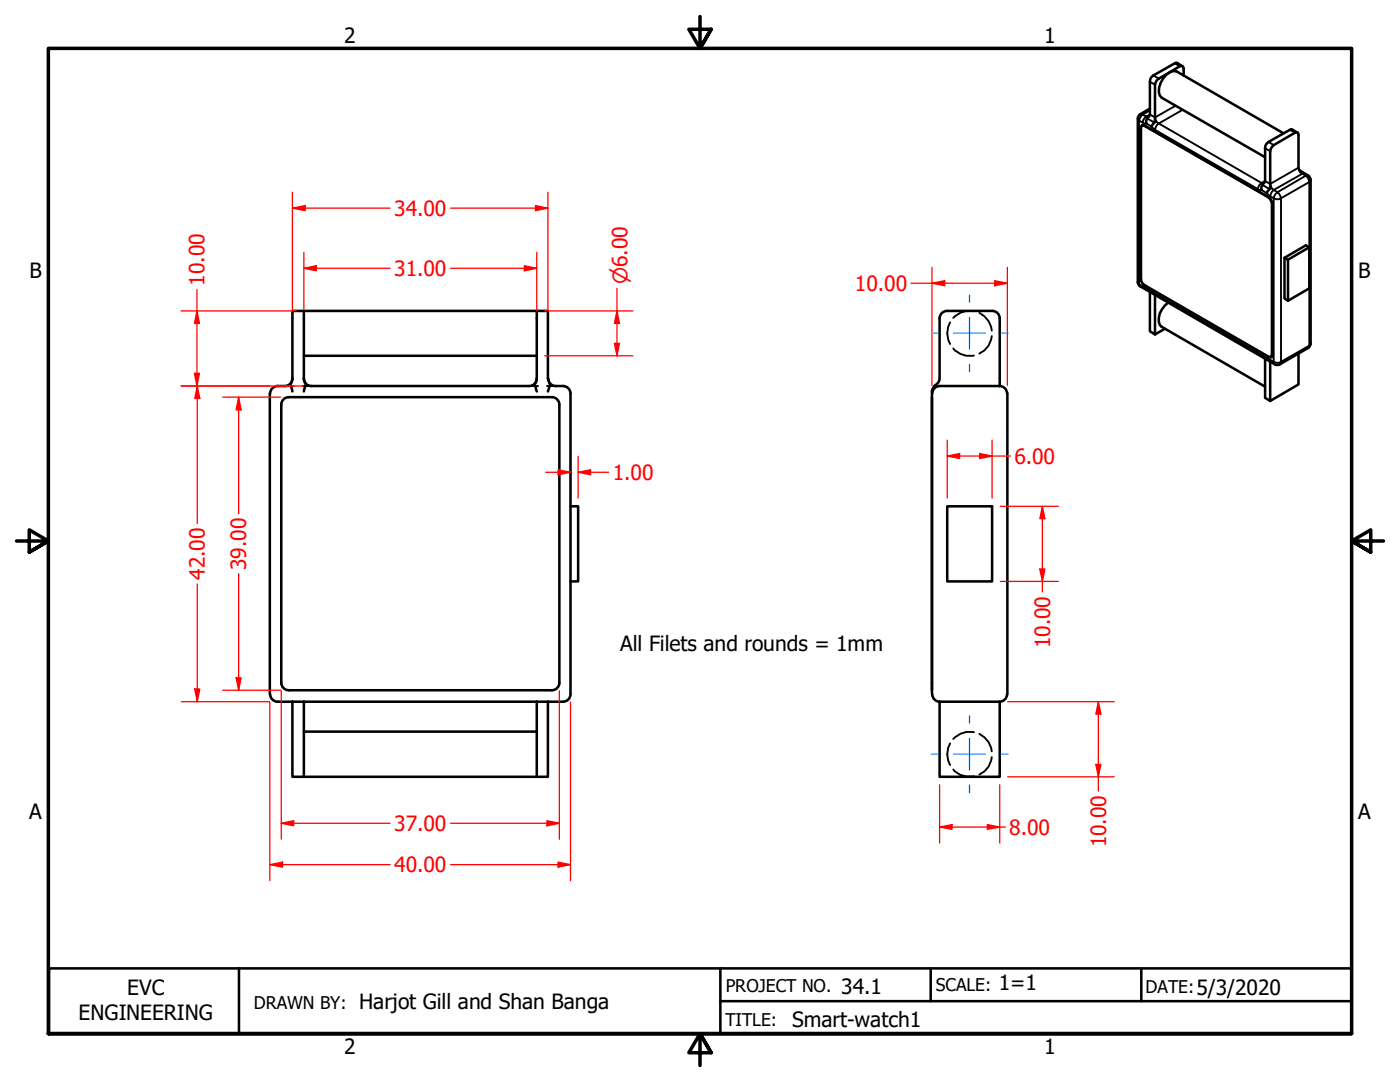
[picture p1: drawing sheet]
<svg xmlns="http://www.w3.org/2000/svg" width="279mm" height="216mm" viewBox="0 0 279 216" stroke-linecap="round" stroke-linejoin="round" font-family="sans-serif">
<!-- layer: Hidden (ANSI) -->
<g fill="none" stroke="#000" stroke-width=".38">
<path d="M56.9 77h1.7M60.4 77h1.7M105.6 77h1.8M109.2 77h1.7M189.6 64.3a4.4 4.4 0 0 0 0 4.3M190.2 69.5a4.2 4.2 0 0 0 4.2 1.4M194.4 62.1a4.3 4.3 0 0 0-4.2 1.3M195.5 62.4a4.4 4.4 0 0 1 2.4 3.6M197.9 67.1a4.2 4.2 0 0 1-2.4 3.4M189.6 148.3a4.4 4.4 0 0 0 0 4.4M190.2 153.5a4 4 0 0 0 4.2 1.4M194.4 146.1a4.3 4.3 0 0 0-4.2 1.3"/>
<path d="M195.5 146.4a4.4 4.4 0 0 1 2.4 3.5M197.9 151.1a4.2 4.2 0 0 1-2.4 3.5"/>
</g>
<!-- layer: Visible (ANSI) -->
<g fill="none" stroke="#000" stroke-width=".51">
<path d="M236 13.2l-1.3-.7-4.9 2.9-.2 .4-.1 .5-.1 6.8a1.51 1.51 0 0 0-.6 1.5M236.2 15.1v-1.4l-.1-.4-.3-.2-.3 .1-4.6 2.8-.4 .9v6.5a1.56 1.56 0 0 1-.5 1.5l-.2 .4M227.1 23.6v32.7M227.9 25l.5 .1M228.4 25.1l-.4-.1-.2 .1-.1 .4 .1 30.6 .6 .8 24.8 14.3 .3 .1 .2-.1 .2-.4-.2 .4M228.4 25.1l24.8 14.3 .5 .7 .2 .5v30.2M229.5 21.7l-2.1 1.3-.3 .7M256.2 26.6l-21.3-12.3a2.39 2.39 0 0 0-2.7 1.3 3.6 3.6 0 0 0-.7 3.4l.3 .5 20.7 11.9M259 26.5l-1.3-.7-4.9 2.8-.3 .5v.5l-.1 6.7a1.51 1.51 0 0 0-.6 1.6M259.3 34l2 1.2 .3 .7M259.9 34.7l-.4-.3-.4-.9v-6.6v-.4l-.3-.1-.4 .1-4.2 2.5-.6 .7-.1 .5v6.5a1.56 1.56 0 0 1-.5 1.5l-.2 .3M261.6 35.9v32.7"/>
<path d="M227.1 56.3l.1 .5 .4 .3 26.8 15.6M229.5 58.3v7.8l1 .6M230.5 58.9v7.8l2-1.1M257 51.8l4.3-2.5-.7-.3-4.3 2.4 .7 .4v8.2M261.3 49.3v8.2l-4.3 2.5-.7-.4v-8.2M53.8 78.5v60M57.6 79.2a1.49 1.49 0 0 0-1.5 1.5M57.7 79.2h52.4M58.4 75.5a1.49 1.49 0 0 1-1.5 1.5h-1.5a1.49 1.49 0 0 0-1.5 1.5M60.6 62h-2.2v13.5l-.2 .8a.77 .77 0 0 0 0 1l.2 .8M60.6 62v13.5l.2 .8a.77 .77 0 0 1 0 1l-.2 .8M60.6 62h46.5"/>
<path d="M60.6 71h46.5M60.6 75.5a1.49 1.49 0 0 0 1.5 1.5h43.5a1.49 1.49 0 0 0 1.5-1.5M107.1 78.1l-.2-.8a.77 .77 0 0 1 0-1l.2-.8v-13.5h2.2v13.5l.3 .8a.77 .77 0 0 1 0 1l-.3 .8M109.4 75.5a1.49 1.49 0 0 0 1.5 1.5M110.1 79.2a1.49 1.49 0 0 1 1.5 1.5M110.9 77h1.5M112.4 77a1.49 1.49 0 0 1 1.5 1.5M113.9 78.5v60a1.49 1.49 0 0 1-1.5 1.5M186 79.2v58.5M187.5 77a1.49 1.49 0 0 0-1.4 1.5M189 62a1.49 1.49 0 0 0-1.5 1.5v12a1.73 1.73 0 0 1-1.1 1.5 1.89 1.89 0 0 0-.4 1.5v60M189 62h9"/>
<path d="M198 62a1.49 1.49 0 0 1 1.5 1.5v13.5h-12M199.5 77a1.49 1.49 0 0 1 1.5 1.5M201 78.5v60M233.1 60.4a3.9 3.9 0 0 0-1.6 4.4l.3 .4 20.7 12M253.5 72.1v7.9M259.1 70.5v6.2l-5.6 3.3-1-.6v-7.8M261.1 69.4l-5.7 3.3-.5 .1-.5-.1M261.6 68.5l-.2 .5-.3 .4M56.1 80.8v55.4a1.49 1.49 0 0 0 1.5 1.5M111.6 80.8v55.4a1.49 1.49 0 0 1-1.5 1.5M113.9 101h1.5v15h-1.5M189 101h9v15h-9z"/>
<path d="M53.9 138.5a1.49 1.49 0 0 0 1.5 1.5h57M57.7 137.7h52.4M186.1 138.5a1.49 1.49 0 0 0 1.4 1.5M201 138.5a1.49 1.49 0 0 1-1.5 1.5M58.4 140v15h2.2v-15M60.6 155h46.5M60.6 146h46.5M107.1 140v15h2.2v-15M187.5 140h12v15h-12z"/>
</g>
<!-- layer: Visible Narrow (ANSI) -->
<g fill="#000">
<circle cx="228.4" cy="25.1" r=".19"/>
<circle cx="253.2" cy="39.4" r=".19"/>
<circle cx="253.9" cy="40.6" r=".19"/>
<circle cx="253.9" cy="70.8" r=".19"/>
</g>
<!-- layer: Visible (ANSI) -->
<g fill="#000">
<circle cx="227.9" cy="25" r=".25"/>
<circle cx="253.7" cy="71.2" r=".25"/>
</g>
<!-- layer: Visible Narrow (ANSI) -->
<g fill="none" stroke="#000" stroke-width=".38">
<path d="M229.5 16.3l1 .6M230.2 15l1.1 .7M234.4 12.6l1.1 .6M227.6 22.8l.4 .1-.3 .3-.4 .9-.2-.5M228 24.4l.8 .2 1.7 1.3M228 24.4l-.7-.3v32.6l26.9 15.5M228.8 23.2l-.4 .4-.4 .8M228.8 23.2l.4 .1M228.8 23.2l.7-.3 1 .5M228.9 23.6l1.5 .8M229.5 22l-1.5 .9 .8 .3M230.5 23.4l.4 1 .4 .2"/>
<path d="M230.5 25.9l20.5 11.8M231.3 24.6l-.4 .4-.4 .9M231.3 24.6l20.5 11.9M234.6 21.1l-4.1 2.3M236 21.9l-4.7 2.7M251 37.7l.8 .2 1.7 1.3M251.8 36.5l-.4 .3-.4 .9M251.8 36.5l.4 .1M251.8 36.5l.7-.4 1 .6M251.9 36.9l1.5 .8M252.5 29.6l1 .6M253.2 28.3l1 .7"/>
<path d="M253.5 36.7l.4 1 .3 .2M253.5 39.2l.7 .4M254.2 37.9l-.6 .8-.1 .5M254.2 37.9l5.7-3.2 .7 .4-5.6 3.3zM254.2 39.6v32.6M254.6 38.7l.4-.3 .3 .3 .4 .9-.5 .2-1-.2zM257.4 25.9l1 .6M259.1 33.5l-5.6 3.2M261.1 35.1h-.5l.6 .7 .1 .5 .3-.4M227.1 56.3l.5 .9M261.3 49.3v-13l-5.6 3.3v32.6l5.6-3.2v-11.5M254.2 72.2l.2 .5"/>
<path d="M254.2 72.2l.5 .2 1-.2-.3 .5M261.6 68.6l-.5 .8"/>
</g>
<!-- layer: Border (ANSI) -->
<path d="M139.7 3.3v6.4l-2.2-3.9h4.4l-2.2 3.9 2.2-3.9M3.3 107.9h6.4l-3.9-2.2v4.5l3.9-2.3-3.9 2.3M276.1 107.9h-6.4l3.9-2.2v4.5l-3.9-2.3 3.9 2.3M9.7 206.2v-196.5h260v196.5h-260h260M141.9 210.1l-2.2-3.9 2.2 3.9h-4.4l2.2-3.9v6.4" fill="none" stroke="#000" stroke-width=".7"/>
<!-- layer: Title (ANSI) -->
<path d="M9.8 193.2h259.9v13h-259.9zM47.7 193.2v13M143.8 199.8h125.9M143.8 193.2v13M185.7 193.2v6.6M227.8 193.2v6.6" fill="none" stroke="#000" stroke-width=".51"/>
<!-- layer: Dimension (ANSI) -->
<path d="M58.4 41.5h2.5" fill="none" stroke="#f00" stroke-width=".25"/>
<path d="M58.4 41.5l2.5-.5v1z" fill-rule="evenodd" fill="#f00"/>
<path d="M58.4 41.5l2.5-.5v1zM106.9 41.5h2.4" fill="none" stroke="#f00" stroke-width=".25"/>
<path d="M106.9 41l2.4 .5-2.4 .5z" fill-rule="evenodd" fill="#f00"/>
<path d="M58.4 38.4v23.5M109.3 38.4v23.5M60.6 53.5h2.5M60.9 41.5h17M89.9 41.5h17M106.9 41l2.4 .5-2.4 .5z" fill="none" stroke="#f00" stroke-width=".25"/>
<path d="M60.6 53.5l2.5-.5v1z" fill-rule="evenodd" fill="#f00"/>
<path d="M60.6 53.5l2.5-.5v1zM104.6 53.5h2.5" fill="none" stroke="#f00" stroke-width=".25"/>
<path d="M104.6 53l2.5 .5-2.5 .5z" fill-rule="evenodd" fill="#f00"/>
<path d="M60.6 50.4v11.5M63.1 53.5h14.8M89.9 53.5h14.7M104.6 53l2.5 .5-2.5 .5zM107.1 50.4v11.5M47.6 79.2v2.6" fill="none" stroke="#f00" stroke-width=".25"/>
<path d="M47.6 79.2l.5 2.6h-1z" fill-rule="evenodd" fill="#f00"/>
<path d="M47.6 79.2l.5 2.6h-1zM47.6 135.3v2.4" fill="none" stroke="#f00" stroke-width=".25"/>
<path d="M47.1 135.3h1l-.5 2.4z" fill-rule="evenodd" fill="#f00"/>
<path d="M39.4 77v2.5M44.4 79.2h11.6M47.6 81.8v20.7M47.6 114.5v20.8M44.4 137.7h11.6M47.1 135.3h1l-.5 2.4z" fill="none" stroke="#f00" stroke-width=".25"/>
<path d="M39.4 77l.5 2.5h-1z" fill-rule="evenodd" fill="#f00"/>
<path d="M39.4 77l.5 2.5h-1zM39.4 137.5v2.5" fill="none" stroke="#f00" stroke-width=".25"/>
<path d="M38.9 137.5h1l-.5 2.5z" fill-rule="evenodd" fill="#f00"/>
<path d="M36.2 77h17.6M39.4 79.5v25M39.4 116.5v21M38.9 137.5h1l-.5 2.5zM36.2 140h17.6M56.1 164.3h2.5" fill="none" stroke="#f00" stroke-width=".25"/>
<path d="M56.1 164.3l2.5-.5v1z" fill-rule="evenodd" fill="#f00"/>
<path d="M56.1 164.3l2.5-.5v1zM109.2 164.3h2.4" fill="none" stroke="#f00" stroke-width=".25"/>
<path d="M109.2 163.8l2.4 .5-2.4 .5z" fill-rule="evenodd" fill="#f00"/>
<path d="M56.1 137.9v29.5M111.6 137.9v29.5M53.8 172.5h2.6M58.6 164.3h19.3M89.9 164.3h19.3M109.2 163.8l2.4 .5-2.4 .5z" fill="none" stroke="#f00" stroke-width=".25"/>
<path d="M53.8 172.5l2.6-.5v1z" fill-rule="evenodd" fill="#f00"/>
<path d="M53.8 172.5l2.6-.5v1zM111.4 172.5h2.5" fill="none" stroke="#f00" stroke-width=".25"/>
<path d="M111.4 172l2.5 .5-2.5 .5z" fill-rule="evenodd" fill="#f00"/>
<path d="M111.4 94.2h2.5M53.8 140.1v35.6M113.9 140.1v35.6M56.4 172.5h21.5M89.9 172.5h21.5M111.4 172l2.5 .5-2.5 .5z" fill="none" stroke="#f00" stroke-width=".25"/>
<path d="M111.4 93.7l2.5 .5-2.5 .5z" fill-rule="evenodd" fill="#f00"/>
<path d="M111.4 93.7l2.5 .5-2.5 .5zM115.4 94.2h2.5" fill="none" stroke="#f00" stroke-width=".25"/>
<path d="M115.4 94.2l2.5-.5v1z" fill-rule="evenodd" fill="#f00"/>
<path d="M123.1 62v2.5M108.9 94.2h2.5M115.4 94.2l2.5-.5v1zM115.4 91.1v8.3M117.9 94.2h3.6" fill="none" stroke="#f00" stroke-width=".25"/>
<path d="M123.1 62l.5 2.5h-1z" fill-rule="evenodd" fill="#f00"/>
<path d="M123.1 62l.5 2.5h-1zM123.1 68.5v2.5" fill="none" stroke="#f00" stroke-width=".25"/>
<path d="M122.6 68.5h1l-.5 2.5z" fill-rule="evenodd" fill="#f00"/>
<path d="M123.1 57.5v4.5M186 56.5h2.5M108.7 62h17.6M108.7 71h17.6M122.6 68.5h1l-.5 2.5zM123.1 64.5v4" fill="none" stroke="#f00" stroke-width=".25"/>
<path d="M186 56.5l2.5-.5v1z" fill-rule="evenodd" fill="#f00"/>
<path d="M186 56.5l2.5-.5v1zM198.5 56.5h2.5" fill="none" stroke="#f00" stroke-width=".25"/>
<path d="M198.5 56l2.5 .5-2.5 .5z" fill-rule="evenodd" fill="#f00"/>
<path d="M181.8 56.5h4.2M186 53.3v13.1M188.5 56.5h10M198.5 56l2.5 .5-2.5 .5zM201 53.3v13.1M186 66.6v10.3M201 66.6v10.3M195.5 91h2.5" fill="none" stroke="#f00" stroke-width=".25"/>
<path d="M195.5 90.5l2.5 .5-2.5 .5z" fill-rule="evenodd" fill="#f00"/>
<path d="M189 91h2.5M195.5 90.5l2.5 .5-2.5 .5z" fill="none" stroke="#f00" stroke-width=".25"/>
<path d="M189 91l2.5-.5v1z" fill-rule="evenodd" fill="#f00"/>
<path d="M189 91l2.5-.5v1zM189 87.8v11.6M191.5 91h4M198 91h3.7M198 87.8v11.6M208 113.5v2.5" fill="none" stroke="#f00" stroke-width=".25"/>
<path d="M207.5 113.5h1l-.5 2.5z" fill-rule="evenodd" fill="#f00"/>
<path d="M207.5 113.5h1l-.5 2.5zM208 101v2.5" fill="none" stroke="#f00" stroke-width=".25"/>
<path d="M208 101l.5 2.5h-1z" fill-rule="evenodd" fill="#f00"/>
<path d="M199.6 101h11.6M199.6 116h11.6M208 101l.5 2.5h-1zM208 103.5v10M208 116v2.1M219.2 152.5v2.5" fill="none" stroke="#f00" stroke-width=".25"/>
<path d="M218.7 152.5h1l-.5 2.5z" fill-rule="evenodd" fill="#f00"/>
<path d="M218.7 152.5h1l-.5 2.5zM219.2 140v2.5" fill="none" stroke="#f00" stroke-width=".25"/>
<path d="M219.2 140l.5 2.5h-1z" fill-rule="evenodd" fill="#f00"/>
<path d="M201.1 140h21.3M201.1 155h21.3M219.2 140l.5 2.5h-1zM219.2 142.5v10M219.2 155v2.9M197 165h2.5" fill="none" stroke="#f00" stroke-width=".25"/>
<path d="M197 164.5l2.5 .5-2.5 .5z" fill-rule="evenodd" fill="#f00"/>
<path d="M187.5 165h2.5M197 164.5l2.5 .5-2.5 .5z" fill="none" stroke="#f00" stroke-width=".25"/>
<path d="M187.5 165l2.5-.5v1z" fill-rule="evenodd" fill="#f00"/>
<path d="M39.3 62v2.5M187.5 156.6v11.6M199.5 156.6v11.6M187.5 165l2.5-.5v1zM190 165h7M199.5 165h1.2" fill="none" stroke="#f00" stroke-width=".25"/>
<!-- layer: Center Mark (ANSI) -->
<path d="M193.5 58.9v1.4M185.9 66.5h1.4M190.3 66.5h6.4M193.5 63.3v6.4M193.5 72.7v1.5M199.7 66.5h1.5M185.9 150.5h1.4M190.3 150.5h6.4M193.5 142.8v1.5M193.5 147.3v6.4M193.5 156.7v1.5M199.7 150.5h1.5" fill="none" stroke="#0080ff" stroke-width=".25"/>
<!-- layer: Dimension (ANSI) -->
<path d="M39.3 62l.5 2.5h-1z" fill-rule="evenodd" fill="#f00"/>
<path d="M39.3 62l.5 2.5h-1zM39.3 74.5v2.5" fill="none" stroke="#f00" stroke-width=".25"/>
<path d="M38.8 74.5h1l-.5 2.5z" fill-rule="evenodd" fill="#f00"/>
<path d="M39.3 57.8v4.2M36.1 62h23M36.1 77h24.4M38.8 74.5h1l-.5 2.5zM39.3 64.5v10" fill="none" stroke="#f00" stroke-width=".25"/>
<g font-size="4.2">
<text x="68.7" y="8.6">2</text>
<text x="208.4" y="8.6">1</text>
<text x="5.9" y="55.5">B</text>
<text x="271.1" y="55.5">B</text>
<text x="123.8" y="130">All Filets and rounds = 1mm</text>
<text x="5.8" y="163.4">A</text>
<text x="271" y="163.4">A</text>
<text x="199.3" y="197.6">1=1</text>
<text x="15.7" y="203.6">ENGINEERING</text>
<text x="25.4" y="198.6">EVC</text>
<text x="71.7" y="201.3">Harjot Gill and Shan Banga</text>
<text x="167.9" y="198.2">34.1</text>
<text x="238.8" y="198.5">5/3/2020</text>
<text x="158.1" y="204.9">Smart-watch1</text>
<text x="68.7" y="210.3">2</text>
<text x="208.4" y="210.3">1</text>
</g>
<g font-size="4.2" fill="#f00">
<text x="78.7" y="43.1">34.00</text>
<text x="40.8" y="57" transform="rotate(-90 40.8 57)">10.00</text>
<text x="78.7" y="55.1">31.00</text>
<text x="170.6" y="58">10.00</text>
<text x="122.3" y="95.8">1.00</text>
<text x="202.4" y="92.5">6.00</text>
<text x="49.1" y="113.7" transform="rotate(-90 49.1 113.7)">39.00</text>
<text x="40.9" y="115.7" transform="rotate(-90 40.9 115.7)">42.00</text>
<text x="209.5" y="129.3" transform="rotate(-90 209.5 129.3)">10.00</text>
<text x="78.7" y="165.8">37.00</text>
<text x="201.4" y="166.6">8.00</text>
<text x="220.7" y="169.1" transform="rotate(-90 220.7 169.1)">10.00</text>
<text x="78.7" y="174.1">40.00</text>
</g>
<text font-size="4" fill="#f00" x="125.2" y="56.7" transform="rotate(-90 125.2 56.7)">⌀6.00</text>
<g font-size="3.5">
<text x="144.8" y="197.9">PROJECT NO.</text>
<text x="186.8" y="197.7">SCALE:</text>
<text x="50.7" y="201.4">DRAWN BY:</text>
<text x="228.6" y="198.2">DATE:</text>
<text x="144.8" y="204.8">TITLE:</text>
</g>
</svg>
